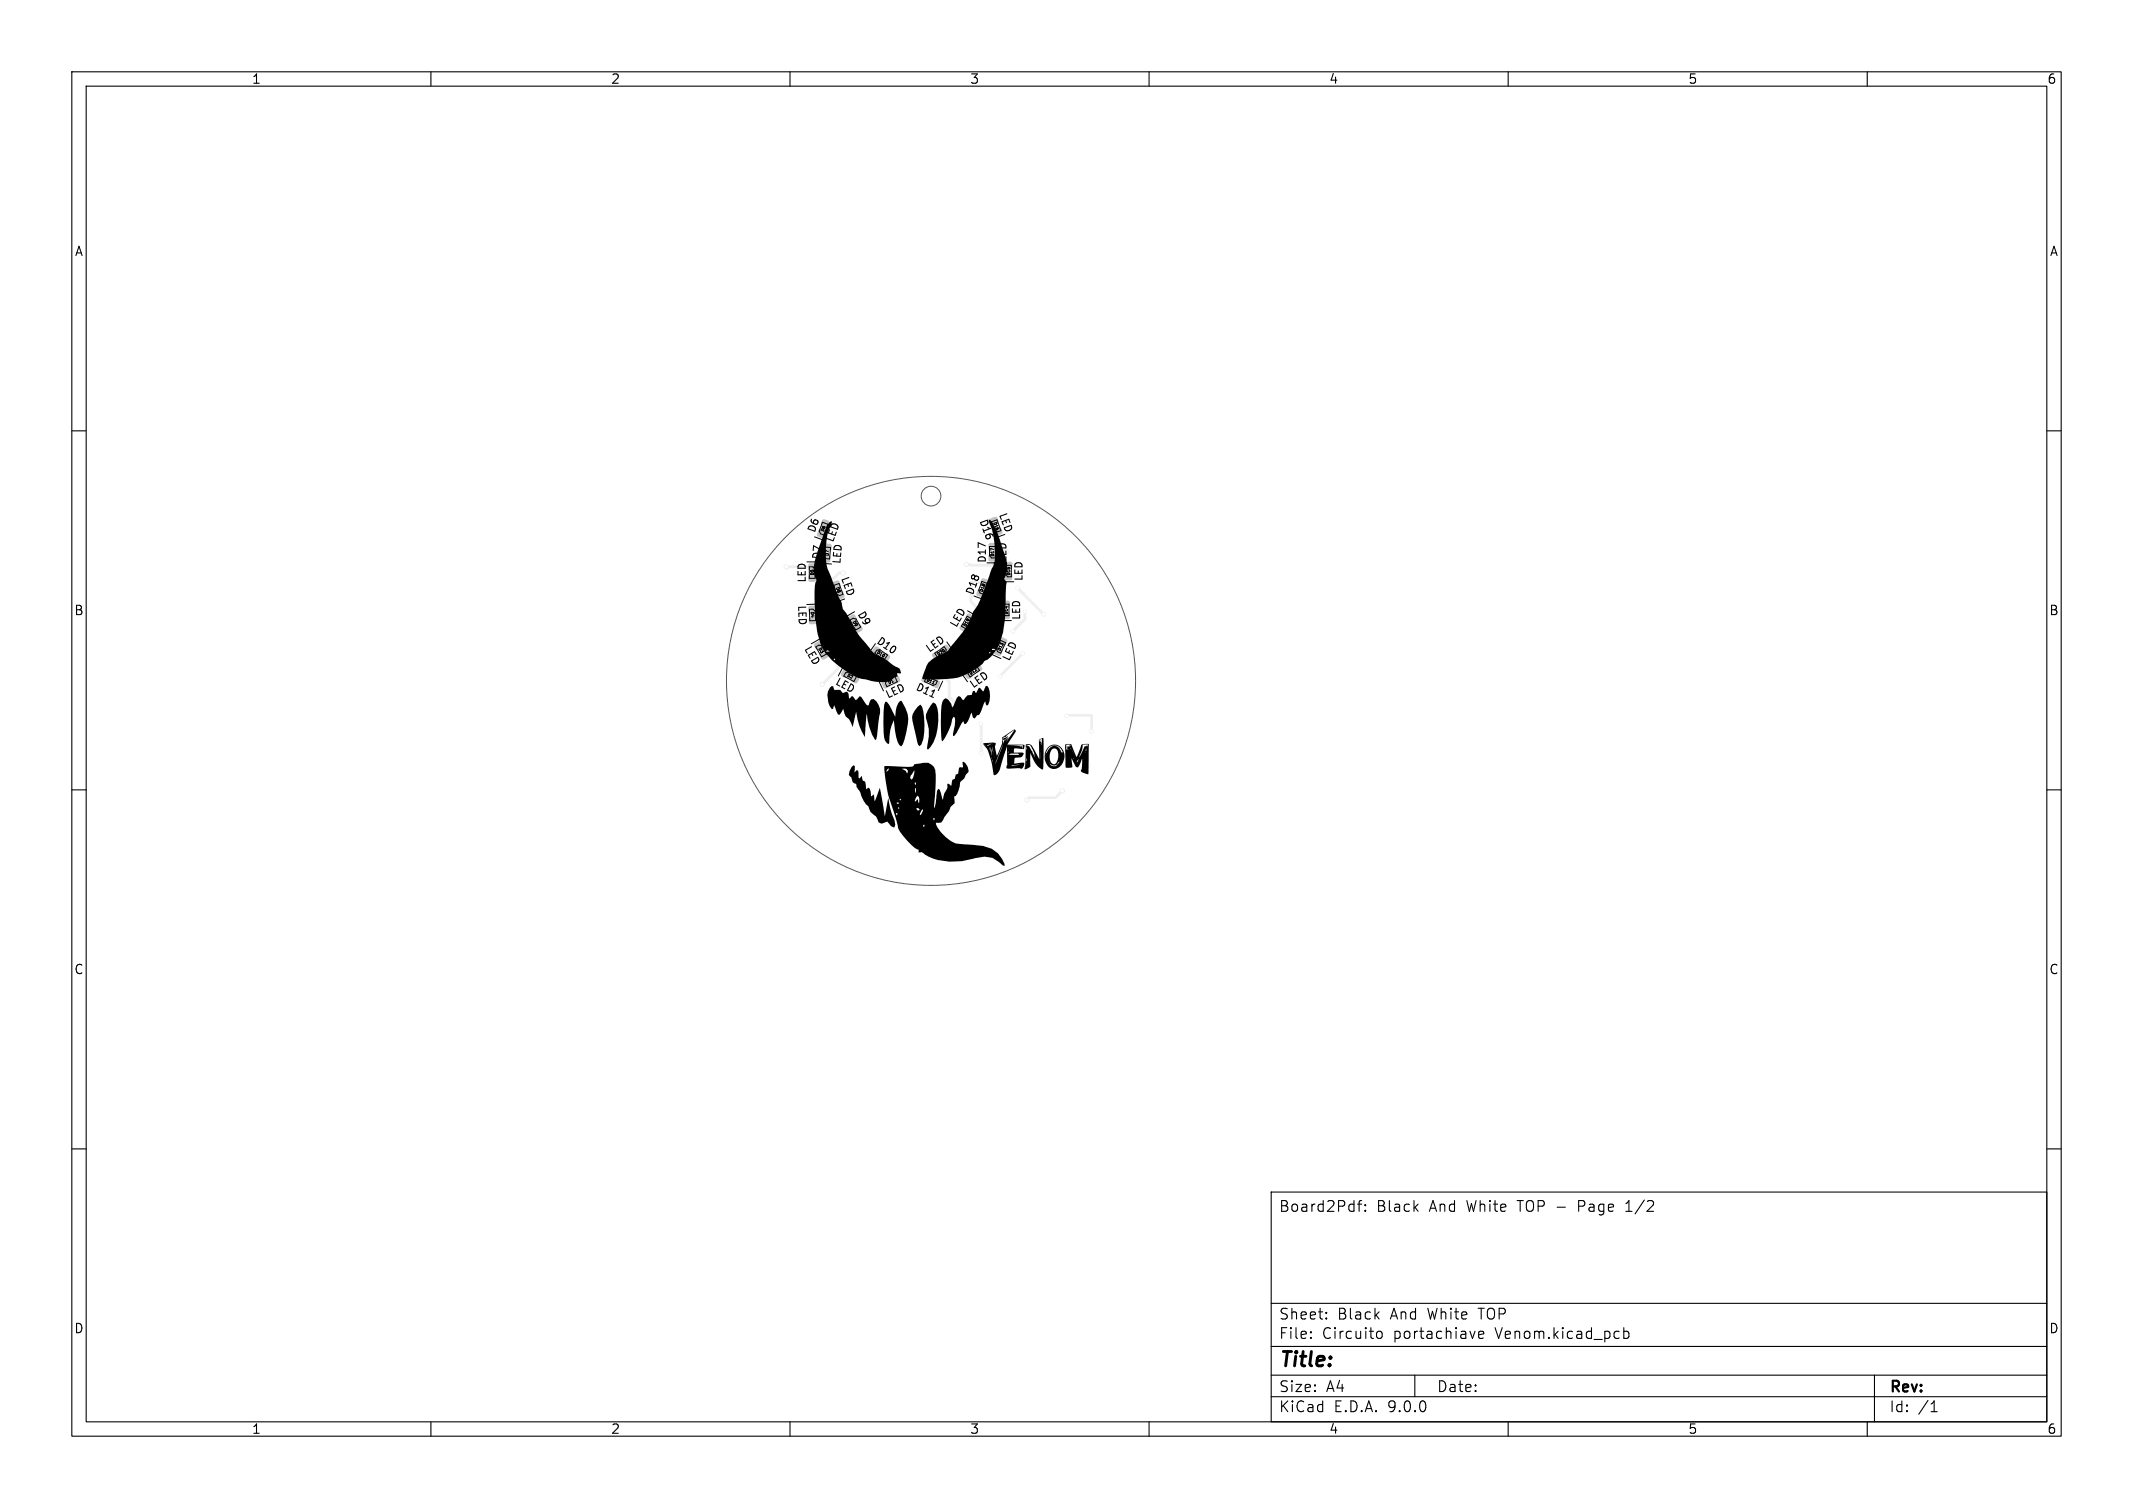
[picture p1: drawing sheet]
<svg xmlns="http://www.w3.org/2000/svg" width="297mm" height="210mm" viewBox="0 0 297 210" stroke-linecap="round" stroke-linejoin="round" font-family="sans-serif">
<g fill="#f0f0f0" stroke="#f0f0f0" stroke-width=".14">
<path d="M123.1 91.1l.3-.1 .5 .4-.5 .7-.6-.4z"/>
<path d="M118.2 86l.7-.4 .3 .7-.7 .4-.3-.5z"/>
<path d="M119 87.3l.7-.3 .3 .6-.7 .5-.3-.5z"/>
<path d="M112.7 84.5h.8v.7h-.8z"/>
<path d="M112.7 86.1l.9-.1v.8h-.8z"/>
<path d="M139.7 85.4h.8v.7h-.8z"/>
<path d="M139.7 83.8h.8v.7h-.8z"/>
<path d="M113.4 89.7l.7-.3 .4 .6-.7 .4-.4-.5z"/>
<path d="M114.2 91.1l.7-.4 .4 .7-.7 .4-.4-.5z"/>
<path d="M114 73.9h.3l.6 .2-.3 .8-.8-.3z"/>
<path d="M114.6 72.4h.2l.6 .3-.3 .7-.7-.3z"/>
<path d="M134.4 93.7l.4-.3h.2l.4 .5v.2l-.4 .4h-.3l-.4-.6z"/>
<path d="M135.7 92.8l.4-.3h.2l.4 .5v.2l-.5 .4h-.2l-.4-.6z"/>
<path d="M116 81.1l.7-.2 .3 .7-.8 .3-.3-.5z"/>
<path d="M140 79.9h.8v.8h-.8z"/>
<path d="M140 78.4h.8v.7h-.8z"/>
<path d="M131.2 90.1l.5-.3 .1 .1 .4 .5v.2l-.4 .3h-.3l-.4-.5z"/>
<path d="M129.9 91l.5-.2h.1l.4 .5v.2l-.4 .3h-.3l-.3-.5z"/>
<path d="M139.4 88.9l.2-.1 .6 .4-.3 .7-.8-.4z"/>
<path d="M136.2 82.2l.3-.1 .6 .3-.3 .7-.8-.3z"/>
<path d="M136.8 80.7l.2-.1 .6 .3-.3 .7-.7-.3z"/>
<path d="M130.1 94.7h.2l.5 .3-.3 .8-.7-.4z"/>
<path d="M114.7 77.4l.9 .1-.1 .7-.8-.1z"/>
<path d="M114.9 75.8l.8 .1-.1 .7h-.8z"/>
<path d="M117.5 93.3h.2l.5 .3-.4 .7-.6-.3z"/>
<path d="M118.9 94.1l.2-.1 .5 .4-.4 .7-.6-.4z"/>
<path d="M134.8 85.5h.2l.6 .4-.4 .7-.7-.5z"/>
<path d="M112.7 78.6h.8v.7h-.8z"/>
<path d="M112.7 80.2h.8v.7h-.8z"/>
<path d="M137.8 77.3h.8v.8h-.8z"/>
<path d="M137.8 75.7h.8v.8h-.8z"/>
<path d="M138 72.3l.7-.3 .3 .8-.8 .2-.3-.5z"/>
<path d="M122.9 95l.6-.3 .3 .8-.6 .3-.4-.6z"/>
<path d="M124.3 94.3l.6-.2 .4 .7-.7 .3-.3-.6z"/>
<circle cx="136.6" cy="104.9" r=".25"/>
<circle cx="136.6" cy="100.8" r=".25"/>
<circle cx="147.9" cy="110.1" r=".3"/>
<circle cx="143" cy="111.4" r=".3"/>
<circle cx="117.6" cy="93.9" r=".3"/>
<circle cx="113" cy="84.8" r=".3"/>
<circle cx="123.3" cy="95.3" r=".3"/>
<circle cx="115.1" cy="77.8" r=".3"/>
<circle cx="109.5" cy="79" r=".3"/>
<circle cx="113.1" cy="79" r=".3"/>
<circle cx="130.3" cy="95.3" r=".3"/>
<circle cx="138.2" cy="77.7" r=".3"/>
<circle cx="140.4" cy="80.3" r=".3"/>
<circle cx="140.1" cy="85.7" r=".3"/>
<circle cx="134.9" cy="86" r=".3"/>
<circle cx="124.8" cy="94.6" r=".3"/>
<circle cx="132.1" cy="93.7" r=".25"/>
<circle cx="119.1" cy="94.6" r=".3"/>
<circle cx="136.2" cy="93" r=".3"/>
<circle cx="142.4" cy="91" r=".25"/>
<circle cx="114.6" cy="91.3" r=".3"/>
<circle cx="139.6" cy="89.3" r=".3"/>
<circle cx="139.2" cy="94.2" r=".25"/>
<circle cx="113.1" cy="86.4" r=".3"/>
<circle cx="137.5" cy="84.2" r=".3"/>
<circle cx="116.3" cy="86.2" r=".3"/>
<circle cx="140.1" cy="84.2" r=".3"/>
<circle cx="141.7" cy="81.9" r=".25"/>
<circle cx="117.4" cy="79.8" r=".3"/>
<circle cx="134.6" cy="78.6" r=".3"/>
<circle cx="145.3" cy="85.5" r=".25"/>
<circle cx="140.4" cy="78.7" r=".3"/>
<circle cx="113.1" cy="80.5" r=".3"/>
<circle cx="114.9" cy="73" r=".3"/>
<circle cx="138.4" cy="72.5" r=".3"/>
<circle cx="142.7" cy="85.1" r=".25"/>
<circle cx="138.2" cy="76.1" r=".3"/>
<circle cx="115.3" cy="76.1" r=".3"/>
<circle cx="141" cy="87.9" r=".25"/>
<circle cx="138.4" cy="87.2" r=".3"/>
<circle cx="116.5" cy="81.4" r=".3"/>
<circle cx="137.1" cy="81.1" r=".3"/>
<circle cx="148.5" cy="99.7" r=".25"/>
<circle cx="114.5" cy="95.3" r=".3"/>
<circle cx="119.5" cy="87.5" r=".3"/>
<circle cx="152" cy="101.9" r=".25"/>
<circle cx="134.5" cy="99" r=".3"/>
<circle cx="123.3" cy="91.5" r=".3"/>
</g>
<g fill="none" stroke="#f0f0f0" stroke-width=".4">
<path d="M109.5 79h3.6M115.3 76.2h.1M115.3 76.1v.1M116.9 79.8l-.8 .7h-1.8M134.6 78.6h.3l.1 .1h5.4M138.2 76.1h1.2M115 91.2l-.2 .1h-.2M116.3 86.2h-2.7l-.2 .2h-.3M116.5 81.4l-.3 .1M119.3 87.6l-2.6 2.6v2.9l-2.2 2.2M124.7 94.6h.1M130.7 93.5l1.4 1.4v2.2l1.9 1.9h.5"/>
<path d="M134.1 91.7l-1.4 1.4M137.1 81.1h-1.9v2.7l3.2 3.2v.2M137.5 84.2h2.6M141 87.9h.1M141.7 81.9l.8 .8M142.4 91h.1M142.4 91l-3.2 3.2M142.5 82.7h.1M142.5 82.7l2.8 2.9M142.7 86.2l-1.7 1.7M148.5 99.7l3.5-.1v2.3M136.6 100.8v4.1"/>
<path d="M147.9 110.1l-.9 1h-3.7l-.3 .3"/>
</g>
<g fill="#fff" stroke="#fff" stroke-width=".14">
<circle cx="136.6" cy="104.9" r=".15"/>
<circle cx="136.6" cy="100.8" r=".15"/>
<circle cx="147.9" cy="110.1" r=".15"/>
<circle cx="143" cy="111.4" r=".15"/>
<circle cx="113" cy="84.8" r=".15"/>
<circle cx="115.1" cy="77.8" r=".15"/>
<circle cx="109.5" cy="78.9" r=".15"/>
<circle cx="113.1" cy="78.9" r=".15"/>
<circle cx="130.3" cy="95.3" r=".15"/>
<circle cx="138.2" cy="77.7" r=".15"/>
<circle cx="140.4" cy="80.3" r=".15"/>
<circle cx="140.1" cy="85.7" r=".15"/>
<circle cx="134.9" cy="86" r=".15"/>
<circle cx="124.8" cy="94.6" r=".15"/>
<circle cx="142.4" cy="91" r=".15"/>
<circle cx="114.6" cy="91.3" r=".15"/>
<circle cx="139.2" cy="94.2" r=".15"/>
<circle cx="113.1" cy="86.4" r=".15"/>
<circle cx="140.1" cy="84.2" r=".15"/>
<circle cx="141.7" cy="81.9" r=".15"/>
<circle cx="117.4" cy="79.8" r=".15"/>
<circle cx="134.6" cy="78.6" r=".15"/>
<circle cx="145.3" cy="85.5" r=".15"/>
<circle cx="140.4" cy="78.7" r=".15"/>
<circle cx="113.1" cy="80.5" r=".15"/>
<circle cx="114.9" cy="73" r=".15"/>
<circle cx="138.4" cy="72.5" r=".15"/>
<circle cx="142.7" cy="85.1" r=".15"/>
<circle cx="138.2" cy="76.1" r=".15"/>
<circle cx="115.3" cy="76.1" r=".15"/>
<circle cx="141" cy="87.9" r=".15"/>
<circle cx="138.4" cy="87.2" r=".15"/>
<circle cx="116.5" cy="81.4" r=".15"/>
<circle cx="137.1" cy="81.1" r=".15"/>
<circle cx="148.5" cy="99.7" r=".15"/>
<circle cx="114.5" cy="95.3" r=".15"/>
<circle cx="119.5" cy="87.5" r=".15"/>
<circle cx="152" cy="101.9" r=".15"/>
<circle cx="134.5" cy="99" r=".15"/>
<circle cx="123.3" cy="91.5" r=".15"/>
</g>
<g fill="#c4c4c4" stroke="#c4c4c4" stroke-width=".14">
<path d="M123.1 91.1l.3-.1 .5 .4-.5 .7-.6-.4z"/>
<path d="M118.2 86l.7-.4 .3 .7-.7 .4-.3-.5z"/>
<path d="M119 87.3l.7-.3 .3 .6-.7 .5-.3-.5z"/>
<path d="M112.7 84.5h.8v.7h-.8z"/>
<path d="M112.7 86.1l.9-.1v.8h-.8z"/>
<path d="M139.7 85.4h.8v.7h-.8z"/>
<path d="M139.7 83.8h.8v.7h-.8z"/>
<path d="M113.4 89.7l.7-.3 .4 .6-.7 .4-.4-.5z"/>
<path d="M114.2 91.1l.7-.4 .4 .7-.7 .4-.4-.5z"/>
<path d="M114 73.9h.3l.6 .2-.3 .8-.8-.3z"/>
<path d="M114.6 72.4h.2l.6 .3-.3 .7-.7-.3z"/>
<path d="M134.4 93.7l.4-.3h.2l.4 .5v.2l-.4 .4h-.3l-.4-.6z"/>
<path d="M135.7 92.8l.4-.3h.2l.4 .5v.2l-.5 .4h-.2l-.4-.6z"/>
<path d="M116 81.1l.7-.2 .3 .7-.8 .3-.3-.5z"/>
<path d="M140 79.9h.8v.8h-.8z"/>
<path d="M140 78.4h.8v.7h-.8z"/>
<path d="M131.2 90.1l.5-.3 .1 .1 .4 .5v.2l-.4 .3h-.3l-.4-.5z"/>
<path d="M129.9 91l.5-.2h.1l.4 .5v.2l-.4 .3h-.3l-.3-.5z"/>
<path d="M139.4 88.9l.2-.1 .6 .4-.3 .7-.8-.4z"/>
<path d="M136.2 82.2l.3-.1 .6 .3-.3 .7-.8-.3z"/>
<path d="M136.8 80.7l.2-.1 .6 .3-.3 .7-.7-.3z"/>
<path d="M130.1 94.7h.2l.5 .3-.3 .8-.7-.4z"/>
<path d="M114.7 77.4l.9 .1-.1 .7-.8-.1z"/>
<path d="M114.9 75.8l.8 .1-.1 .7h-.8z"/>
<path d="M117.5 93.3h.2l.5 .3-.4 .7-.6-.3z"/>
<path d="M118.9 94.1l.2-.1 .5 .4-.4 .7-.6-.4z"/>
<path d="M134.8 85.5h.2l.6 .4-.4 .7-.7-.5z"/>
<path d="M112.7 78.6h.8v.7h-.8z"/>
<path d="M112.7 80.2h.8v.7h-.8z"/>
<path d="M137.8 77.3h.8v.8h-.8z"/>
<path d="M137.8 75.7h.8v.8h-.8z"/>
<path d="M138 72.3l.7-.3 .3 .8-.8 .2-.3-.5z"/>
<path d="M122.9 95l.6-.3 .3 .8-.6 .3-.4-.6z"/>
<path d="M124.3 94.3l.6-.2 .4 .7-.7 .3-.3-.6z"/>
</g>
<g fill="none" stroke="#000" stroke-width=".14">
<path d="M112.4 78.3h1.4M112.7 78.9h.5l.3 .3v1.3h-.8M113.4 74.8l1.4 .5M114.3 78.4l1.5 .2M114.5 72.7l.8 .3-.6 1.5-.4-.2M114.9 76.2h.7l-.1 1.6h-.5M137.4 78.4h1.5M137.8 76.1h.8v1.6h-.5l-.3-.3M138.8 72.4l-.7 .3 .4 1.2M139.9 74.4l-1.4 .5M140.8 78.7v1.6h-.5l-.3-.3M112.7 84.9l.5-.1 .3 .3 .1 1.3-.8 .1z"/>
<path d="M113.8 84.1l-1.5 .1M114.2 88.9l-1.2 .8M115.1 91.1l-.7 .4M116.8 81.3l-.7 .2 .4 1.3M117.4 92.8l-.7 1.3M117.6 83.4l-.8 .3M119 85.2l-1.3 .7M119.8 87.3l-.6 .4M121.9 89.6l-.8 1.2M122.4 94.9l.6 1.3M123.3 95.2l.1-.4 1.2-.6 .3 .8-1.4 .6M123.6 91.2l-.5 .7"/>
<path d="M130.5 94.9l-.2 .4-.4 .2M131.3 94.9l-.7 1.3M131.8 89.4l.9 1.2M133.9 93.7l.8 1.2M134.7 85.8l.4 .3M134.7 85.1l1.3 .7M135.6 83l1.4 .5M135.9 92.7l.5 .7M136.7 81l.8 .2-.6 1.5M138 91.1l1.4 .6M139.3 89.2l.7 .3M139.4 86.4h1.4"/>
<path d="M139.7 81h1.5M140 85.7l-.3-.3v-1.3h.8v1.6"/>
</g>
<g fill="#000">
<path d="M115.5 72.7l.3-.2v.2a10.1 10.1 0 0 0-.5 6.6l1.2 3.2 .7 1.4a1.59 1.59 0 0 0 .6 1.5l.4 .6a20.1 20.1 0 0 0 3.6 5.1 6.9 6.9 0 0 1 2.5 1.5l.9 .5 .3 .6-.2 .1h-.4l.1 .5h-.4a1.66 1.66 0 0 1-1.8 .7l-1.7-.2a7.2 7.2 0 0 1-3.3-1.4l-1.8-1.3-.3-.3h.4l.1 .2 .1-.2-.1-.1-.1 .1h-.4l-.9-1.1 .4 .1 .3-.1v-.1h-.3l-.4 .1a10.4 10.4 0 0 1-1.3-5l-.1-2.3a4.9 4.9 0 0 1 .3-2.6 3.1 3.1 0 0 1-.2-2.7l1.3-4 .4-1zM137.7 72.3a3.8 3.8 0 0 1 1.2 2.1l.9 2.6a4.1 4.1 0 0 1 0 3.6l.4 .5-.2 2a16.9 16.9 0 0 1-1 6.8 4.3 4.3 0 0 1-2 2.3 7.7 7.7 0 0 1-6 2.4h-1.8l-.8-.1 .2-.8a3.4 3.4 0 0 1 2.4-2.6l.6-.2h6.1l.1 .1 .1-.1-.1-.1-.1 .1h-6.1l.5-.4h6.5v-.1l-.3-.1-.3 .2h-5.9l1-1.3a9.7 9.7 0 0 0 2.4-4 11.6 11.6 0 0 0 1.7-3.6l.9-2.4 .2-.3a7.8 7.8 0 0 0 0-4.3l-.2-.8a2.8 2.8 0 0 1-.4-1.5zM115.5 95.8l.3-.3 .2 .1 .2 .5h.8l.4 .4 .5-.2 .3 .3v.7l.4-.4 .5 .6 .6-.5h.2l.7 1.1 .3 .2 .3-.7 .1-.2h.4a2.05 2.05 0 0 1 .7 2.4l-.3 2.7-.1 .4-.1 .2a7.5 7.5 0 0 1-1.2-3.7l-.3 3.3a8.3 8.3 0 0 1-1.2-3.6l-.5 2.1a2.12 2.12 0 0 0-1-1.5l-.3-1-.5 .9-.2-.1-.5-1.3-.2 .5h-.2a2.75 2.75 0 0 1-.3-2.9zM123.3 97.7h.2l.3 .4 .9 1.7a3 3 0 0 1 .6-2.2h.2a4.6 4.6 0 0 1 .7 4.4l-.5 1.7-.2 .2a2.77 2.77 0 0 1-.9-2.1l-.1-1.5a10 10 0 0 0-.8 3.3 1.08 1.08 0 0 1-.6-.9l-.1-1.5a10.8 10.8 0 0 1 .3-3.5zM127.8 98.4l.4-.3a4.7 4.7 0 0 1 .5 2.8 5.6 5.6 0 0 1-.4 2.8l-.3 .2a4.2 4.2 0 0 1-.6-2 4.7 4.7 0 0 1-.3-2.4zM129.9 97.9l.4 .1a7.1 7.1 0 0 1-.8 6.1l-.3 .3-.1-.1a7.3 7.3 0 0 0-.2-4.3 3.3 3.3 0 0 1 1-2.1zM131.3 97.5l.3-.3a1.45 1.45 0 0 1 1 1.3l.6-1.3 .3-.3 .3 .2 .3 .4 .6-.7h.6l.2-.6h.2l.2 .3 .4-.7h.2l.4 .5 .4-.8h.2a2.66 2.66 0 0 1 .1 2.6l-.2 .2-.2-.6-.2 .3a3 3 0 0 1-.8 1.6h-.2l-.3 .5-.2-.2-.2-.7-.5 1.2-.3 .4h-.2l-.2-.3-.2 .3a3.3 3.3 0 0 1-1.2 1.7v-.3a5.4 5.4 0 0 0 .2-2.3l-.1-.1a1.48 1.48 0 0 0-.4 1.1l-.2 .6a4.4 4.4 0 0 1-1 1.7l-.2-1.7a11.8 11.8 0 0 1 .3-4zM118.6 106.8l.2-.2 .2 .1v.8l.3-.3 .2 .1v1l.2 .1 .3-.3 .1 .6 .4 .2 .1 .9 .1 .1 .2-.2a1.53 1.53 0 0 1 .4 1.2l.3-.3 .2 .9 .7-1.8 .7 4 .5-2.6 .5 2.3a2.35 2.35 0 0 1 .4 1.8h-.2l-.3-.2-.5-.6-.8 .3-.5-.2-.3-.8a1.74 1.74 0 0 1-1.1-1.4 4 4 0 0 1-1.2-2.1 1.23 1.23 0 0 1-.5-1l-.5-.3a1.17 1.17 0 0 0-.5-1l.1-.5zM123.2 106.7l3.8 .1 .3-.4 .8-.1a1.53 1.53 0 0 1 2.2 1.6l-.2 4.6 .2-.7 .2-1.7 .1-.2 .2 .1 .5 1.4v-.2a2.63 2.63 0 0 1 .6-1.5v-.5l.1-.1 .5 .3 .1-.8 .4-.1 .1-.7 .3-.1 .1-.8h.6l-.1-.8h.2a1.8 1.8 0 0 1 .7 1.3l-.5 .5a1.28 1.28 0 0 1-.7 1v.1a2.85 2.85 0 0 1-.7 1.9h-.1v.9a1.43 1.43 0 0 0-.8 1.2l-.6 .8a.8 .8 0 0 1-1.1 .8l-.1 .1a5.5 5.5 0 0 0 2.8 2.8l1.3 .1a13.1 13.1 0 0 1 3.7 .6 3.5 3.5 0 0 1 1.8 2.4l-.3-.1-.5-.4a3.1 3.1 0 0 0-3.5-.5 8 8 0 0 1-6.8-.6 .66 .66 0 0 0-.9-.3v-.4h-.1a8.2 8.2 0 0 1-2.8-3v-.3h3.5l.1 .2 .1-.3h-.1l-.1 .1h-3.5l-.2-.9h5.1l.1 .2 .1-.1v-.3h-.1l-.1 .2h-5.1l-.3-.7h.3l.1 .1h3.3l.3-.7-.1-.1-.1 .2-.2 .6h-3.2v-.3h-.1v.2h-.3l-.2-.9h.7l.1 .1h2.5l.2 .3 .3-.1-.3-.3h-.2v.1h-2.5l.1-.1-.1-.1-.1 .1h-.7l-.3-.7h.9v.1h.1h.2l-.3-.1h-.9v-.2h3.5l.3-.3 .1 .5a.93 .93 0 0 0-.1-1l-.2 .2-.2 .6h-3.4l-.1-.2h1.3l.2 .1 .1-.1-.1-.2-.2 .2h-1.3l-.4-1.3h3.9v.3h.1v-.5l-.1-.2v.4h-3.9l-.1-1h4v.2l.1-.3h-.1v.1h-4l-.1-.8h3.4l.3 .3a1.92 1.92 0 0 0 .3-1.4l-.6 1.1h-3.4l-.1-.8h.3l.2-.2 .1-.2h1.8l.5 .3 .2 .3 .1-.3-.2-.3-.3-.1h-2.2l-.2 .2-.1 .3h-.2zM136.9 103.5h.5a1.87 1.87 0 0 1 1.3 0l-.1 .2a2.49 2.49 0 0 0 .2 1.5l.7-1.5h.2h-.2v-.8l.2 .7v-.2h.4h-.4l.2-.5-.2 .2a.21 .21 0 0 1 0-.3 .21 .21 0 0 1 .3 0l.4-.3-.5 .7 .5-.5-.3 .6 1.1-1.6-.9 .6-.3 .4-.1-.1-.2 .1-.1 .2-.1-.2 .3-.2h.2h-.2l1.3-.8 .2-.1a.22 .22 0 0 1 .2 .2 .22 .22 0 0 1-.1 .2l-1.1 1.7h2.3v.6l-1.3-.1-.1 .2v.4l1.3 .1a.59 .59 0 0 1-.7 .6h-.5l-.1 .9 1.4-.2a.57 .57 0 0 1-.1 .7 .57 .57 0 0 1-.7 .1h-1.4a.27 .27 0 0 1-.3-.1 .27 .27 0 0 1 .1-.3l.8 .1 1-.2-1.8 .1v-.2h2h-2v-1.3h1.6v-.1h.2h-.2h.4l-1.5-.1-.5 .2v-.2h2.1h-2.1v-.1h.2h-.2v-.1h.2l.1 .2 .3-.1h-.3v-.2l-.1 .1h-.2v-.3h.7h-.7v-.1h.2h-.2v-.4l-.7 2.1a3.2 3.2 0 0 1-.9 1.9l-.1 .1-.1-.1-.3-1.5h.5l1-2.6 2.5 .1a.16 .16 0 0 1 .2 .1 .16 .16 0 0 1 0 .2l.1 .1v-.5h-2.8l-1 2.6h-.5l-.1-.6h.1l.1 .3v-.1h.4h-.4l-.1-.2h-.1l-.1-.3h.1l.1 .2v-.2h-.2l.6-.1-.6 .1-.1-.2h.6h-.6h.3h-.3l-.1-.3h.3l.1 .2 .3-.1h-.3l-.1-.2-.3 .1-.4-.9h.4l.3 .7-.2-.7h.1l.2 .9 .3-.1h-.3l-.2-.8h-.1l-.6-.1h.9l.2 .8-.2-.8h-.9l-.1-.1h.8h-.8h.9h-.9l-.2-.2 .3 .2h.3l.3-.2h.4h-.4l.4-.1h-.2v-.1h.3h-.3l-.1 .1a.61 .61 0 0 1-1 0h.8zM144.9 103.1l.1 .1zM142.8 103.7a.88 .88 0 0 1 1.2 .7l.7 1.3v-.4h.1v.5v-1.1v.6h-.1v-1.8h.2a.3 .3 0 0 1-.2-.4l.1 .2v-.1a.46 .46 0 0 1 .2 .6l.1-.9-.4 .2 .5-.3 .1 2.4-.1 2-.5-.3-.4-.4h.4h-.4v-.1l-.8-1.5v1.9l-.5 .3h-.4l.1-.2h.1v-.1l-.1 .1v-.2h.1v-.1l-.1 .1 .1-.4 .1 .1v-.1h-.1v-.4h.1v.2l.1-.3v-.2l-.1 .3h-.1v-1.3l.2-.1-.2 .1v-.4h.1v.2l.1-.1-.1-.4v.3h-.1v-.3l.5 .1 .5 .7h-.1l.4 .8v-.2h.1h-.1l-.1-.1h.2h-.2v-.2l.1 .1-.2-.4a1.45 1.45 0 0 0-.6-1l-.5 .2v-.1h.1z"/>
<path d="M146 104a1.45 1.45 0 0 1 1.7 .1 1.45 1.45 0 0 1 .5 1.6 1.35 1.35 0 0 1-.9 1.2 1.35 1.35 0 0 1-1.4-.2l-.2-.3h.5a.69 .69 0 0 0 .9 .2l-.7-.1h.7l.4-.4-.4 .4-1.4-.1v-.1h.5h-.5h.5h-.5l-.1-.2h.5h-.5l-.1-.3h.5h-.5v-.1h.5h-.5v-.2h.1h-.1v-.2l.1 .1v-.1h.5l.1 .6a.49 .49 0 0 0 .5 .5 .49 .49 0 0 0 .5-.4 1.91 1.91 0 0 0 0-1.6h.3h-.3a.48 .48 0 0 0-.5-.2 .48 .48 0 0 0-.4 .4l-.2 .7h-.5l-.1-.1v.1v-.2h.1l.1-.2a1.07 1.07 0 0 1 .7-.9 1.07 1.07 0 0 1 1.1 .2l.3 .6 .1-.1 .1 .2a1.21 1.21 0 0 0-1.2-1.1 1.21 1.21 0 0 0-1.2 1.2v.1h-.1l.1-.6zM148.4 103.6l.8 .1 .7 1.7 .5-1.3a.52 .52 0 0 1 .8-.5h.4l-.1 4.2-1-.4 .2-1.7-.1 .1a1.73 1.73 0 0 1-.6 1.1l-.2-.2-.3-.6 .5 .1 .1-.5-.2 .4h-.4l-.3-.5h.2l.1 .1-.1-.1h-.2l.1 1.2-.9 .1-.1-1.4h1.9h-1.9v-.1h2l.4-.7 .5 .1v-.1h-.5v-.1h.4h-.4l.1-.1h.4v.1v-.4v.3h-.4l.2-.5 .2 .1-.2-.1 .3-.1v-.1l.1 .3 .1-.4h-.7l-.1 .7-.4 1h-2v-.1h1.4h-1.4v-.1h1.3h-1.3v-.1h1.3h-1.3v-.1h1.2h-1.2v-.1h1.2h-1.2v-.1h1.2h-1.2v-.1l1-.1 .1 .1v-.1l-1.1 .1v-.2h1h-1v-.8l.2 .1v.6l.1-.1 .1 .2 .6-.1h-.6v-.2l-.1 .1v-.2h.4l.2 .3-.2-.3h-.4h.2h-.2v-.2l.3 .1v-.2h.2a.41 .41 0 0 0-.6-.1h-.2z"/>
</g>
<g fill="none" stroke="#000" stroke-width=".15">
<path d="M10 10h277v190h-277zM12 12h273v186h-273zM60 10v2M110 10v2M160 10v2M210 10v2M260 10v2M10 60h2M285 60h2M114.1 84.9l1-.1a.51 .51 0 0 1-.5 .6 .51 .51 0 0 1-.5-.5zM114.7 82.1l.9-.3a.51 .51 0 0 1-.2 .7 .51 .51 0 0 1-.7-.4zM114.8 86.3h-.7"/>
<path d="M115.2 86l-.8-.2 .1 .6M115.6 83l.2-.3 .2 .1 .1 .2-.2 .3-.2-.1M115.6 83l-.1-.1h-.3l-.1 .2 .1 .3 .1 .1 .3-.1 .1-.2M115.6 83l.1 .2M10 110h2M285 110h2M10 160h2M177 166h108v32h-108zM189 167.7h.6M189.6 167.2l-.3 .1-.1 .1v1.3M190.1 168.6h.1l-.1 .1M190.1 168.6h-.1l.1 .1"/>
<path d="M190.1 167.8v.1M190.1 168.6v.1M190.1 167.8h.1l-.1 .1M190.1 167.8h-.1l.1 .1M226.4 168.7h.8M226.7 167.4l-.3 .2M285 160h2M60 198v2M110 198v2M160 198v2M177 194.5h108M177 191.5h108"/>
<path d="M177 187.5h108M177 181.5h108M182.5 186.3h.1l-.1 .1M182.5 186.3v.1M182.5 185.5v.1M182.5 185.5h.1l-.1 .1M184.7 183.6v.1M184.7 183.6h-.1l.1 .1M184.7 182.8v.1M184.7 182.8h-.1l.1 .1M191.8 185.5a.41 .41 0 0 1 .7 .2v.4a.41 .41 0 0 1-.7 .2M197 191.5v3"/>
<path d="M205.9 185.9l.7-.1-.1-.3-.4-.1-.2 .2 .1 .7 .1 .1 .4-.1M210 198v2M226.1 185.5l.4-.1 .3 .3v.4l-.1 .2-.2 .1-.4-.1M226.1 184.9v1.5M260 198v2M261 191.5v6.5M268.9 196.6h.8M269 195.5l.3-.4v1.5"/>
</g>
<g fill="none" stroke="#575757" stroke-width=".14">
<circle cx="129.6" cy="69.1" r="1.37"/>
<circle cx="129.6" cy="94.8" r="28.5"/>
</g>
<text font-size="2.8" x="178" y="190.9">Title:</text>
<g font-size="2.1">
<text x="178" y="169">Board2Pdf:</text>
<text x="191.7" y="169">Black</text>
<text x="199.1" y="169">And</text>
<text x="204.4" y="169">White</text>
<text x="211.6" y="169">TOP -</text>
<text x="220.3" y="169">Page</text>
<text x="227.1" y="169">1/2</text>
<text x="178" y="184">Sheet:</text>
<text x="186.2" y="184">Black</text>
<text x="193.7" y="184">And</text>
<text x="199" y="184">White</text>
<text x="206.2" y="184">TOP</text>
<text x="178" y="186.7">File:</text>
<text x="184.1" y="186.7">Circuito</text>
<text x="194.1" y="186.7">portachiave</text>
<text x="208.4" y="186.7">Venom.kicad_pcb</text>
<text x="178" y="196.9">KiCad</text>
<text x="178" y="194.1">Size:</text>
<text x="184.7" y="194.1">A4</text>
<text x="185.7" y="196.9">E.D.A.</text>
<text x="193.3" y="196.9">9.0.0</text>
<text x="200" y="194.1">Date:</text>
<text x="263" y="194.3">Rev:</text>
<text x="263" y="196.9">Id:</text>
<text x="267.1" y="196.9">/1</text>
</g>
<g font-size="1.8">
<text x="35" y="11.9">1</text>
<text x="85" y="11.9">2</text>
<text x="135" y="11.9">3</text>
<text x="185" y="11.9">4</text>
<text x="235" y="11.9">5</text>
<text x="285" y="11.9">6</text>
<text x="10.3" y="35.9">A</text>
<text x="285.4" y="35.9">A</text>
<text x="10.3" y="85.9">B</text>
<text x="285.3" y="85.9">B</text>
<text x="10.3" y="135.9">C</text>
<text x="285.3" y="135.9">C</text>
<text x="10.3" y="185.9">D</text>
<text x="285.3" y="185.9">D</text>
<text x="35" y="199.9">1</text>
<text x="85" y="199.9">2</text>
<text x="135" y="199.9">3</text>
<text x="185" y="199.9">4</text>
<text x="235" y="199.9">5</text>
<text x="285" y="199.9">6</text>
</g>
<g font-size="1.4">
<text x="138.9" y="71.6" transform="rotate(70 138.9 71.6)">LED</text>
<text x="113.6" y="74.4" transform="rotate(-70 113.6 74.4)">D6</text>
<text x="116.1" y="75.7" transform="rotate(-70 116.1 75.7)">LED</text>
<text x="136.2" y="72.5" transform="rotate(70 136.2 72.5)">D16</text>
<text x="112.4" y="81.2" transform="rotate(-90 112.4 81.2)">LED</text>
<text x="114.4" y="78" transform="rotate(-85 114.4 78)">D7</text>
<text x="115.2" y="80.8" transform="rotate(-90 115.2 80.8)">D5</text>
<text x="116.9" y="80.5" transform="rotate(70 116.9 80.5)">LED</text>
<text x="117.2" y="78.7" transform="rotate(-85 117.2 78.7)">LED</text>
<text x="135.6" y="83.1" transform="rotate(-70 135.6 83.1)">D18</text>
<text x="137.5" y="78.5" transform="rotate(-90 137.5 78.5)">D17</text>
<text x="138.3" y="84" transform="rotate(-70 138.3 84)">LED</text>
<text x="139.7" y="81.1" transform="rotate(-90 139.7 81.1)">D15</text>
<text x="140.3" y="78.4" transform="rotate(-90 140.3 78.4)">LED</text>
<text x="142.6" y="81" transform="rotate(-90 142.6 81)">LED</text>
<text x="110.9" y="84.2" transform="rotate(88 110.9 84.2)">LED</text>
<text x="114.4" y="89.3" transform="rotate(60 114.4 89.3)">D3</text>
<text x="116.5" y="86.6" transform="rotate(60 116.5 86.6)">LED</text>
<text x="119.2" y="85.5" transform="rotate(60 119.2 85.5)">D9</text>
<text x="121.8" y="89.6" transform="rotate(35 121.8 89.6)">D10</text>
<text x="133.3" y="87.6" transform="rotate(-60 133.3 87.6)">LED</text>
<text x="135.7" y="89.2" transform="rotate(-60 135.7 89.2)">D19</text>
<text x="142.2" y="86.4" transform="rotate(-90 142.2 86.4)">LED</text>
<text x="111.7" y="90.4" transform="rotate(60 111.7 90.4)">LED</text>
<text x="116.1" y="95.4" transform="rotate(28 116.1 95.4)">LED</text>
<text x="117.7" y="93" transform="rotate(28 117.7 93)">D2</text>
<text x="120.2" y="92" transform="rotate(35 120.2 92)">LED</text>
<text x="128.6" y="93.6" transform="rotate(25 128.6 93.6)">LED</text>
<text x="129.4" y="91.1" transform="rotate(-35 129.4 91.1)">LED</text>
<text x="131" y="93.5" transform="rotate(-35 131 93.5)">D20</text>
<text x="133.8" y="93.8" transform="rotate(-35 133.8 93.8)">D12</text>
<text x="138" y="91.2" transform="rotate(-65 138 91.2)">D13</text>
<text x="140.6" y="92.3" transform="rotate(-65 140.6 92.3)">LED</text>
<text x="123.6" y="97.5" transform="rotate(-25 123.6 97.5)">LED</text>
<text x="127.3" y="96.2" transform="rotate(25 127.3 96.2)">D11</text>
<text x="135.5" y="96.1" transform="rotate(-35 135.5 96.1)">LED</text>
</g>
<g font-size=".6">
<text x="114.7" y="74.1" transform="rotate(-70 114.7 74.1)">D6</text>
<text x="115.4" y="77.5" transform="rotate(-85 115.4 77.5)">D7</text>
<text x="138.2" y="72.8" transform="rotate(70 138.2 72.8)">D16</text>
<text x="138.5" y="77.5" transform="rotate(-90 138.5 77.5)">D17</text>
<text x="113.4" y="80.2" transform="rotate(-90 113.4 80.2)">D5</text>
<text x="116.3" y="81.8" transform="rotate(70 116.3 81.8)">D8</text>
<text x="136.9" y="82.6" transform="rotate(-70 136.9 82.6)">D18</text>
<text x="140.7" y="80.2" transform="rotate(-90 140.7 80.2)">D15</text>
<text x="112.8" y="85.2" transform="rotate(88 112.8 85.2)">D4</text>
<text x="118.6" y="86.6" transform="rotate(60 118.6 86.6)">D9</text>
<text x="134.6" y="87.4" transform="rotate(-60 134.6 87.4)">D19</text>
<text x="140.4" y="85.6" transform="rotate(-90 140.4 85.6)">D14</text>
<text x="113.9" y="90.3" transform="rotate(60 113.9 90.3)">D3</text>
<text x="117.9" y="94.2" transform="rotate(28 117.9 94.2)">D2</text>
<text x="122" y="91" transform="rotate(35 122 91)">D10</text>
<text x="123.8" y="95.4" transform="rotate(-25 123.8 95.4)">D1</text>
<text x="128.9" y="94.9" transform="rotate(25 128.9 94.9)">D11</text>
<text x="130.7" y="91.4" transform="rotate(-35 130.7 91.4)">D20</text>
<text x="135.2" y="94.1" transform="rotate(-35 135.2 94.1)">D12</text>
<text x="139.3" y="90.8" transform="rotate(-65 139.3 90.8)">D13</text>
</g>
</svg>
